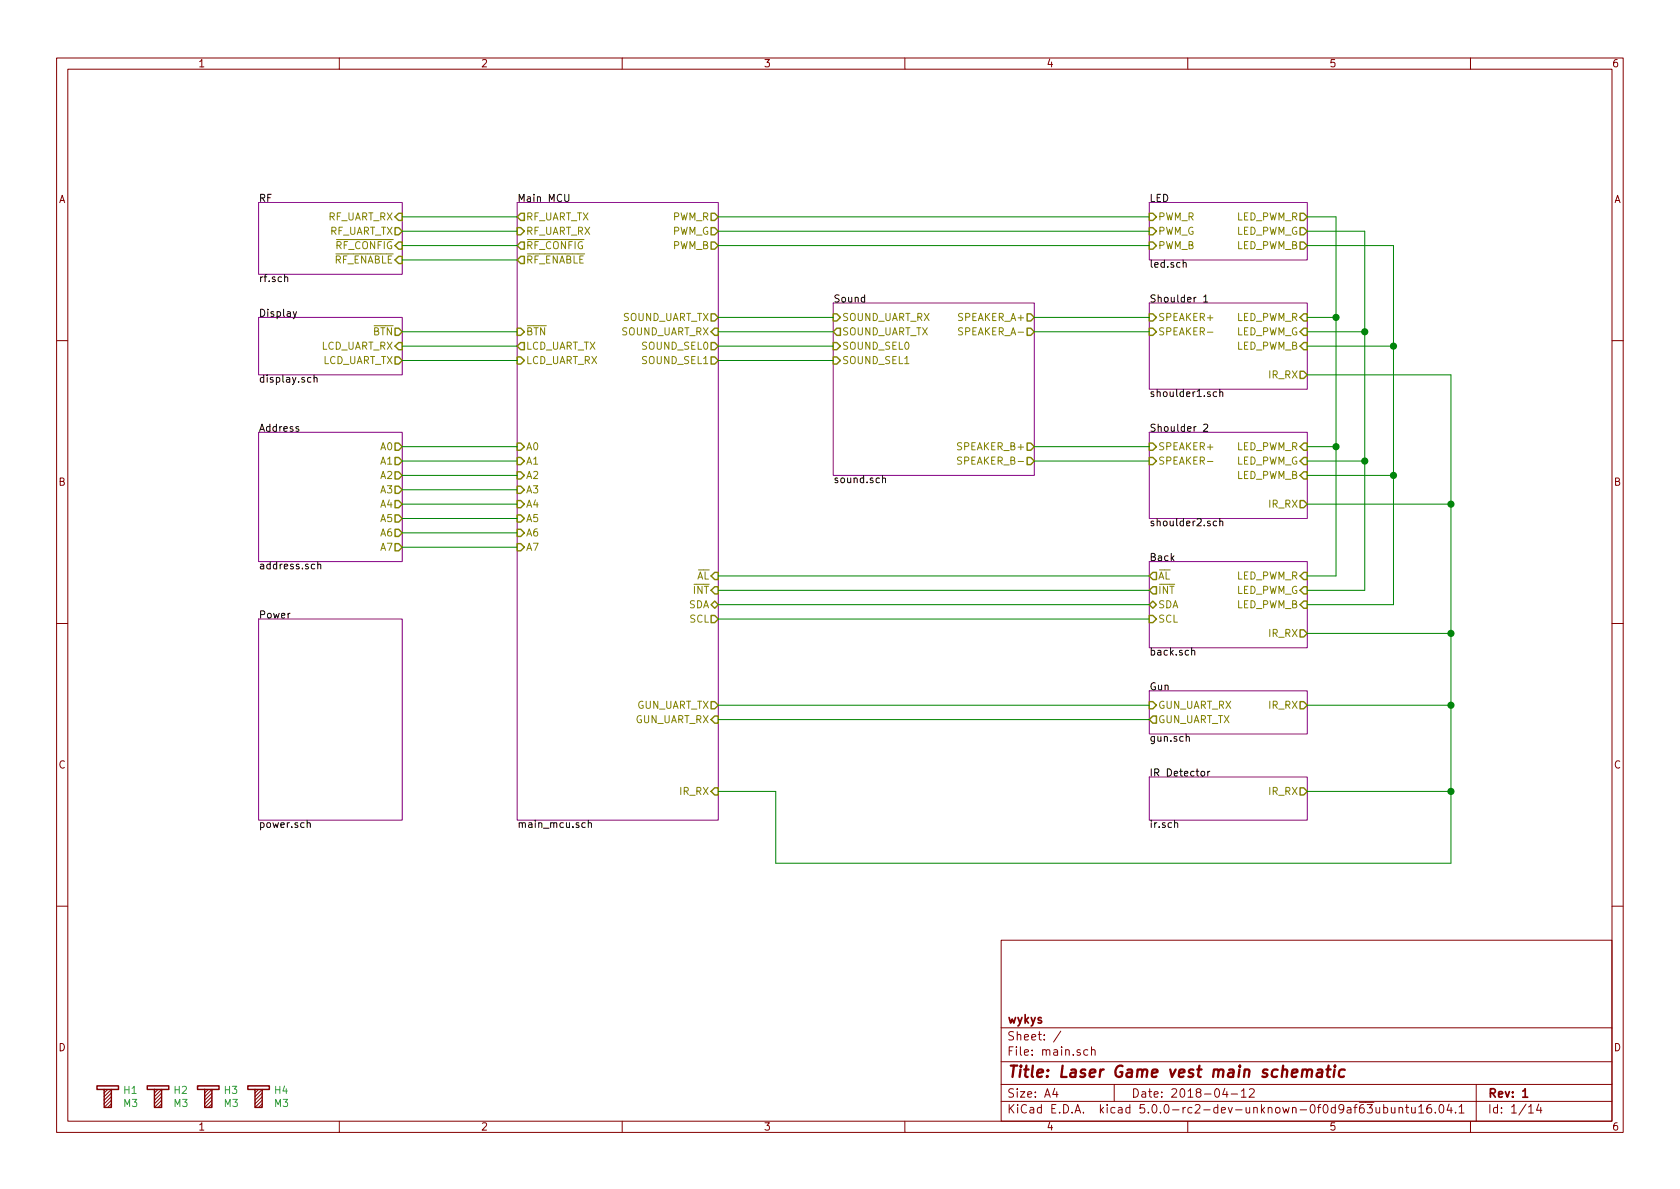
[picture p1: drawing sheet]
<svg xmlns="http://www.w3.org/2000/svg" width="297mm" height="210mm" viewBox="0 0 297 210" stroke-linecap="round" stroke-linejoin="round" font-family="sans-serif">
<g fill="none" stroke="#840000" stroke-width=".18">
<path d="M10 10.3h277v189.9h-277zM12 12.2h273v186.1h-273zM60 10.3v1.9M110 10.3v1.9M160 10.3v1.9M210 10.3v1.9M260 10.3v1.9M10 60.2h2M285 60.2h2M10 110.3h2M285 110.3h2M10 160.2h2"/>
<path d="M177 166.3h108v32h-108zM285 160.2h2M19 192.7l-.6 .6M19.7 194.6l-1.3 1.2M19.7 193.9l-1.3 1.3M19.7 193.3l-1.3 1.3M19.7 192.7l-1.3 1.2M19.7 195.2l-.7 .6M27.9 192.7l-.6 .6M28.6 194.6l-1.3 1.2M28.6 193.9l-1.3 1.3M28.6 193.3l-1.3 1.3"/>
<path d="M28.6 192.7l-1.3 1.2M28.6 195.2l-.7 .6M36.8 192.7l-.6 .6M37.5 194.6l-1.3 1.2M37.5 193.9l-1.3 1.3M37.5 193.3l-1.3 1.3M37.5 192.7l-1.3 1.2M37.5 195.2l-.7 .6M45.7 192.7l-.6 .6M46.4 194.6l-1.3 1.2M46.4 193.9l-1.3 1.3M46.4 193.3l-1.3 1.3"/>
<path d="M46.4 192.7l-1.3 1.2M46.4 195.2l-.7 .6M60 198.3v1.9M110 198.3v1.9M160 198.3v1.9M177 194.8h108M177 191.8h108M177 187.8h108M177 181.8h108M186.5 192.5l-.4 1h1M186.8 193v1M187.6 182.3l-1.3 2"/>
<path d="M192.3 185.7l-.4-.1-.3 .3 .1 .6 .2 .1 .4-.1M193 185.7l.2-.1 .3 .1 .1 .9M193 185.1v1.5M197 191.8v3M210 198.3v1.9M216.6 192.5l-.4 1h.9M216.9 193v1M217.7 193.5h1.1M219.5 193l.4-.5v1.5M219.5 194h.8M220.9 192.7l.2-.2h.4l.2 .2 .1 .3-1 1h1M241.5 194.9h1.4"/>
<path d="M241.7 195.3h.9l-.5 .6 .5 .1v.7l-.2 .1-.7-.1M243.3 195.8v.8a.39 .39 0 0 0 .6 .1M243.9 195.8v1M244.7 195.9l.4-.1 .3 .3-.1 .6-.2 .1-.4-.1M244.7 195.3v1.5M246 195.8v.8a.37 .37 0 0 0 .6 .1M246.6 195.8v1M247.4 196v-.1a.37 .37 0 0 1 .6 .1v.8M247.4 195.8v1M248.5 195.8h.6M248.7 195.3v1.3l.4 .2M249.6 195.8v.9l.4 .1 .2-.1"/>
<path d="M250.2 195.8v1M250.9 195.8l.4-.5v1.5M250.9 196.8h.8M253 195.3a.62 .62 0 0 0-.7 .7v.7l.3 .1 .5-.1v-.5l-.1-.2-.4-.1-.3 .3M253.8 196.7v.1M254.6 195.5l.3-.2a.94 .94 0 0 1 0 1.5 .82 .82 0 0 1-.3-1.3zM256.2 195.2l-.3 1.1h.9M256.6 195.8v1M257.4 196.7v.1M258 195.8l.4-.5v1.5M258 196.8h.9M260 198.3v1.9"/>
<path d="M261 191.8v6.5M270.3 195.8l.4-.5v1.5M270.3 196.8h.8M272.1 195.2l-.4 1.1h.9M272.4 195.8v1"/>
</g>
<path d="M269.2 193l.5-.5v1.5M269.2 194h.9" fill="none" stroke="#840000" stroke-width=".3"/>
<path d="M230.3 189.3a.5 .5 0 0 1 .8 .1l-.1 1M231.1 189.4a.47 .47 0 0 1 .5-.3 .47 .47 0 0 1 .4 .3l-.1 1M233 189.2h.8l-.1 1.2M233.8 189.6l-.7 .1a.4 .4 0 0 0-.3 .3 .4 .4 0 0 0 .2 .4l.7-.1M234.5 189.1h.8M234.9 188.4l-.2 1.8v.1l.4 .1M236 189.1l-.2 1.3M236 188.4v.2M237.8 189.2a.68 .68 0 0 0-1 .3v.8l.2 .1 .6-.1" fill="none" stroke="#840000" stroke-width=".41"/>
<path d="M45.7 35.8h25.4v12.7h-25.4zM91.4 35.8h35.6v109.2h-35.6zM203.2 35.8h27.9v10.2h-27.9zM45.7 56.1h25.4v10.2h-25.4zM147.3 53.6h35.6v30.5h-35.6zM203.2 53.6h27.9v15.2h-27.9zM45.7 76.4h25.4v22.9h-25.4zM203.2 76.4h27.9v15.3h-27.9zM203.2 99.3h27.9v15.2h-27.9zM45.7 109.5h25.4v35.5h-25.4zM203.2 122.2h27.9v7.6h-27.9zM203.2 137.4h27.9v7.6h-27.9z" fill="none" stroke="#840084" stroke-width=".18"/>
<g fill="none" stroke="#000" stroke-width=".18">
<path d="M99.8 34.4v1l.3 .2h.4l.1-.2v-1M50.3 49.1l.2-.1h.3l.1 .8M51.8 55.1l.3 .9M52.4 55.1l-.4 1.2-.2 .1M209.2 46.6l.2-.2 .3 .1v.8M212.8 52.5l.4-.4v1.3M212.8 53.4h.7M52.8 75.5l-.3-.1-.2 .2 .1 .2 .4 .1v.3h-.5M55.5 66.9l.2-.2 .3 .1 .1 .8M55.5 66.3v1.3M212.8 75.1l.5-.1 .2 .4v.2l-.7 .7h.7M215.1 69.3h-.3l-.3 .2 .1 .6h.5"/>
<path d="M215.7 69.4l.1-.1h.4v.8M215.7 68.9v1.2M56.2 99.9l.2-.1h.3v.8M56.2 99.3v1.3M156 84.7l.2-.2 .3 .1 .1 .8M156 84.1v1.3M215.1 92.2l-.3-.1-.3 .3 .1 .5h.5M215.7 92.3l.1-.2 .4 .1v.8M215.7 91.7v1.3M210.7 115.1l.2-.1 .3 .1 .1 .7M210.7 114.6v1.2M209.7 130.4l.2-.2 .3 .1 .1 .8"/>
<path d="M212.4 136.4h.4l.2 .2-.1 .6h-.3l-.2-.1zM213.5 136.4v.8M213.9 136.4l-.4 .2M54.3 145.6l.2-.1h.3l.1 .8M54.3 145.1v1.2M103.5 145.5h-.4l-.2 .2 .1 .6h.5M104 145.6l.2-.1h.3l.1 .8M104 145.1v1.2M207.7 145.6l.1-.1h.4v.8"/>
</g>
<g fill="none" stroke="#848400" stroke-width=".25">
<path d="M69.8 38.3l.7-.6h.6v1.3h-.6zM91.4 38.3l.7-.6h.6v1.3h-.6zM125.7 37.7h.7l.6 .6-.6 .7h-.7zM203.2 37.7h.6l.7 .6-.7 .7h-.6zM229.9 37.7h.6l.6 .6-.6 .7h-.6zM69.8 58h.7l.6 .7-.6 .6h-.7zM69.8 40.3h.7l.6 .6-.6 .6h-.7zM69.8 46l.7-.7h.6v1.3h-.6zM70.5 42.8h.6v1.3h-.6l-.7-.7zM91.4 40.3h.7l.6 .6-.6 .6h-.7zM91.4 46l.7-.7h.6v1.3h-.6zM91.4 58h.7l.6 .7-.6 .6h-.7z"/>
<path d="M92.1 42.8h.6v1.3h-.6l-.7-.7zM125.7 55.5h.7l.6 .6-.6 .7h-.7zM125.7 40.3h.7l.6 .6-.6 .6h-.7zM125.7 42.8h.7l.6 .6-.6 .7h-.7zM126.4 58h.6v1.3h-.6l-.7-.6zM147.3 55.5h.7l.6 .6-.6 .7h-.7zM148 58h.6v1.3h-.6l-.7-.6zM181.6 55.5h.6l.7 .6-.7 .7h-.6zM181.6 58h.6l.7 .7-.7 .6h-.6zM203.2 55.5h.6l.7 .6-.7 .7h-.6zM203.2 58h.6l.7 .7-.7 .6h-.6zM203.2 40.3h.6l.7 .6-.7 .6h-.6z"/>
<path d="M203.2 42.8h.6l.7 .6-.7 .7h-.6zM229.9 58.7l.6-.7h.6v1.3h-.6zM229.9 40.3h.6l.6 .6-.6 .6h-.6zM229.9 42.8h.6l.6 .6-.6 .7h-.6zM230.5 55.5h.6v1.3h-.6l-.6-.7zM69.8 63.1h.7l.6 .6-.6 .7h-.7zM69.8 61.2l.7-.6h.6v1.2h-.6zM69.8 78.4h.7l.6 .6-.6 .6h-.7zM91.4 61.2l.7-.6h.6v1.2h-.6zM91.4 63.1h.7l.6 .6-.6 .7h-.7zM91.4 78.4h.7l.6 .6-.6 .6h-.7zM125.7 60.6h.7l.6 .6-.6 .6h-.7z"/>
<path d="M125.7 63.1h.7l.6 .6-.6 .7h-.7zM147.3 60.6h.7l.6 .6-.6 .6h-.7zM147.3 63.1h.7l.6 .6-.6 .7h-.7zM181.6 78.4h.6l.7 .6-.7 .6h-.6zM203.2 78.4h.6l.7 .6-.7 .6h-.6zM229.9 61.2l.6-.6h.6v1.2h-.6zM229.9 65.7h.6l.6 .6-.6 .6h-.6zM230.5 78.4h.6v1.2h-.6l-.6-.6zM69.8 80.9h.7l.6 .6-.6 .7h-.7zM69.8 83.4h.7l.6 .7-.6 .6h-.7zM69.8 86h.7l.6 .6-.6 .6h-.7zM69.8 88.5h.7l.6 .6-.6 .7h-.7z"/>
<path d="M69.8 91.1h.7l.6 .6-.6 .6h-.7zM69.8 93.6h.7l.6 .6-.6 .7h-.7zM69.8 96.1h.7l.6 .7-.6 .6h-.7zM91.4 80.9h.7l.6 .6-.6 .7h-.7zM91.4 83.4h.7l.6 .7-.6 .6h-.7zM91.4 86h.7l.6 .6-.6 .6h-.7zM91.4 88.5h.7l.6 .6-.6 .7h-.7zM91.4 91.1h.7l.6 .6-.6 .6h-.7zM91.4 93.6h.7l.6 .6-.6 .7h-.7zM91.4 96.1h.7l.6 .7-.6 .6h-.7zM181.6 80.9h.6l.7 .6-.7 .7h-.6zM203.2 80.9h.6l.7 .6-.7 .7h-.6z"/>
<path d="M229.9 81.5l.6-.6h.6v1.3h-.6zM229.9 88.5h.6l.6 .6-.6 .7h-.6zM230.5 83.4h.6v1.3h-.6l-.6-.6zM125.7 106.9l.7-.6 .6 .6-.6 .7zM125.7 108.8h.7l.6 .7-.6 .6h-.7zM126.4 101.2h.6v1.3h-.6l-.7-.7zM126.4 103.8h.6v1.2h-.6l-.7-.6zM203.2 108.8h.6l.7 .7-.7 .6h-.6zM203.2 106.9l.6-.6 .7 .6-.7 .7zM203.8 101.2h.7v1.3h-.7l-.6-.7zM203.8 103.8h.7v1.2h-.7l-.6-.6zM229.9 111.4h.6l.6 .6-.6 .6h-.6z"/>
<path d="M229.9 104.4l.6-.6h.6v1.2h-.6zM230.5 106.3h.6v1.3h-.6l-.6-.7zM230.5 101.2h.6v1.3h-.6l-.6-.7zM125.7 124.1h.7l.6 .6-.6 .6h-.7zM126.4 126.6h.6v1.3h-.6l-.7-.7zM126.4 139.3h.6v1.3h-.6l-.7-.7zM203.2 124.1h.6l.7 .6-.7 .6h-.6zM203.8 126.6h.7v1.3h-.7l-.6-.7zM229.9 124.1h.6l.6 .6-.6 .6h-.6zM229.9 139.3h.6l.6 .6-.6 .7h-.6z"/>
</g>
<path d="M213.5 58.7h1M170 80.9l-.5-.1-.2 .1v.4l.6 .3 .1 .3-.2 .2-.5-.1M213.5 81.6h1" fill="none" stroke="#848400" stroke-width=".18"/>
<g fill="none" stroke="#008400" stroke-width=".18">
<path d="M71.1 38.3h20.3M127 38.3h76.2M231.1 38.3h5.1v63.5h-5.1M71.1 40.9h20.3M71.1 58.7h20.3M71.1 43.4h20.3M71.1 46h20.3M127 56.1h20.3M127 40.9h76.2M127 58.7h20.3M127 43.4h76.2M182.9 56.1h20.3"/>
<path d="M182.9 58.7h20.3M231.1 56.1h5.1M231.1 40.9h10.2v63.5h-10.2M231.1 58.7h10.2M231.1 43.4h15.3v63.5h-15.3M71.1 79h20.3M71.1 61.2h20.3M71.1 63.7h20.3M127 61.2h20.3M127 63.7h20.3M182.9 79h20.3M231.1 79h5.1"/>
<path d="M231.1 61.2h15.3M231.1 66.3h25.4v86.3h-119.3v-12.7h-10.2M71.1 81.5h20.3M71.1 84.1h20.3M71.1 89.1h20.3M71.1 86.6h20.3M71.1 91.7h20.3M71.1 94.2h20.3M71.1 96.8h20.3M182.9 81.5h20.3M231.1 81.5h10.2M231.1 84.1h15.3"/>
<path d="M231.1 89.1h25.4M127 101.8h76.2M127 104.4h76.2M127 106.9h76.2M127 109.5h76.2M231.1 112h25.4M127 124.7h76.2M127 127.2h76.2M231.1 139.9h25.4M231.1 124.7h25.4"/>
</g>
<g fill="#008400" stroke="#008400" stroke-width=".25">
<circle cx="236.2" cy="56.1" r=".51"/>
<circle cx="236.2" cy="79" r=".51"/>
<circle cx="241.3" cy="58.7" r=".51"/>
<circle cx="241.3" cy="81.5" r=".51"/>
<circle cx="246.4" cy="61.2" r=".51"/>
<circle cx="246.4" cy="84.1" r=".51"/>
<circle cx="256.5" cy="124.7" r=".51"/>
<circle cx="256.5" cy="112" r=".51"/>
<circle cx="256.5" cy="89.1" r=".51"/>
<circle cx="256.5" cy="139.9" r=".51"/>
</g>
<path d="M17.1 192h3.9v.7h-1.3v3.1h-1.3v-3.1h-1.3zM18.4 192.7h1.3M26 192h3.8v.7h-1.2v3.1h-1.3v-3.1h-1.3zM27.3 192.7h1.3M34.9 192h3.8v.7h-1.2v3.1h-1.3v-3.1h-1.3zM36.2 192.7h1.3M43.8 192h3.8v.7h-1.2v3.1h-1.3v-3.1h-1.3zM45.1 192.7h1.3" fill="none" stroke="#840000" stroke-width=".25"/>
<text font-size="2.8" fill="#840000" x="178" y="190.5">Title: Laser Game vest main schematic</text>
<g font-size="2.1" fill="#840000">
<text x="178" y="184">Sheet: /</text>
<text x="178" y="181">wykys</text>
<text x="178" y="186.7">File: main.sch</text>
<text x="178" y="196.9">KiCad E.D.A. kicad 5.0.0-rc2-dev-unknown-0f0d9af63ubuntu16.04.1</text>
<text x="178" y="194.1">Size: A4</text>
<text x="200" y="194.1">Date: 2018-04-12</text>
<text x="263" y="194.1">Rev: 1</text>
<text x="263" y="196.9">Id: 1/14</text>
</g>
<g font-size="1.8" fill="#840000">
<text x="35" y="11.9">1</text>
<text x="85" y="11.9">2</text>
<text x="135" y="11.9">3</text>
<text x="185" y="11.9">4</text>
<text x="235" y="11.9">5</text>
<text x="285" y="11.9">6</text>
<text x="10.4" y="35.9">A</text>
<text x="285.4" y="35.9">A</text>
<text x="10.4" y="85.9">B</text>
<text x="285.4" y="85.9">B</text>
<text x="10.4" y="135.9">C</text>
<text x="285.4" y="135.9">C</text>
<text x="10.4" y="185.9">D</text>
<text x="285.4" y="185.9">D</text>
<text x="35" y="199.9">1</text>
<text x="85" y="199.9">2</text>
<text x="135" y="199.9">3</text>
<text x="185" y="199.9">4</text>
<text x="235" y="199.9">5</text>
<text x="285" y="199.9">6</text>
</g>
<g font-size="1.8">
<text x="45.7" y="35.7">RF</text>
<text x="91.4" y="35.7">Main MCU</text>
<text x="203.2" y="35.7">LED</text>
<text x="203.2" y="47.3">led.sch</text>
<text x="45.7" y="49.9">rf.sch</text>
<text x="147.3" y="53.5">Sound</text>
<text x="203.2" y="53.5">Shoulder 1</text>
<text x="45.7" y="56">Display</text>
<text x="45.7" y="67.7">display.sch</text>
<text x="203.2" y="70.2">shoulder1.sch</text>
<text x="45.7" y="76.3">Address</text>
<text x="203.2" y="76.3">Shoulder 2</text>
<text x="147.3" y="85.4">sound.sch</text>
<text x="203.2" y="93.1">shoulder2.sch</text>
<text x="45.7" y="100.7">address.sch</text>
<text x="203.2" y="99.2">Back</text>
<text x="45.7" y="109.4">Power</text>
<text x="203.2" y="115.9">back.sch</text>
<text x="203.2" y="122.1">Gun</text>
<text x="203.2" y="131.2">gun.sch</text>
<text x="203.2" y="137.3">IR Detector</text>
<text x="45.7" y="146.4">power.sch</text>
<text x="91.4" y="146.4">main_mcu.sch</text>
<text x="203.2" y="146.4">ir.sch</text>
</g>
<g font-size="1.8" fill="#848400">
<text x="57.9" y="39">RF_UART_RX</text>
<text x="58.1" y="41.5">RF_UART_TX</text>
<text x="93" y="39">RF_UART_TX</text>
<text x="93" y="41.5">RF_UART_RX</text>
<text x="118.8" y="41.5">PWM_G</text>
<text x="118.9" y="39">PWM_R</text>
<text x="204.7" y="39">PWM_R</text>
<text x="204.7" y="41.5">PWM_G</text>
<text x="218.4" y="41.5">LED_PWM_G</text>
<text x="218.5" y="39">LED_PWM_R</text>
<text x="59" y="46.6">RF_ENABLE</text>
<text x="59.4" y="44.1">RF_CONFIG</text>
<text x="93" y="44.1">RF_CONFIG</text>
<text x="93" y="46.6">RF_ENABLE</text>
<text x="118.9" y="44.1">PWM_B</text>
<text x="204.7" y="44.1">PWM_B</text>
<text x="218.5" y="44.1">LED_PWM_B</text>
<text x="66" y="59.3">BTN</text>
<text x="93" y="59.3">BTN</text>
<text x="109.8" y="59.3">SOUND_UART_RX</text>
<text x="110" y="56.8">SOUND_UART_TX</text>
<text x="148.8" y="59.3">SOUND_UART_TX</text>
<text x="148.8" y="56.8">SOUND_UART_RX</text>
<text x="169.5" y="56.8">SPEAKER_A+</text>
<text x="170" y="59.3">SPEAKER_A-</text>
<text x="204.7" y="56.8">SPEAKER+</text>
<text x="204.7" y="59.3">SPEAKER-</text>
<text x="218.4" y="59.3">LED_PWM_G</text>
<text x="218.5" y="56.8">LED_PWM_R</text>
<text x="56.6" y="61.8">LCD_UART_RX</text>
<text x="56.8" y="64.4">LCD_UART_TX</text>
<text x="93" y="61.8">LCD_UART_TX</text>
<text x="93" y="64.4">LCD_UART_RX</text>
<text x="113.7" y="61.8">SOUND_SEL0</text>
<text x="113.7" y="64.4">SOUND_SEL1</text>
<text x="148.8" y="61.8">SOUND_SEL0</text>
<text x="148.8" y="64.4">SOUND_SEL1</text>
<text x="218.5" y="61.8">LED_PWM_B</text>
<text x="224.4" y="66.9">IR_RX</text>
<text x="67.3" y="79.6">A0</text>
<text x="67.3" y="82.2">A1</text>
<text x="93" y="79.6">A0</text>
<text x="93" y="82.2">A1</text>
<text x="169.5" y="79.6">SPEAKER_B+</text>
<text x="170" y="82.2">SPEAKER_B-</text>
<text x="204.7" y="79.6">SPEAKER+</text>
<text x="204.7" y="82.2">SPEAKER-</text>
<text x="218.4" y="82.2">LED_PWM_G</text>
<text x="218.5" y="79.6">LED_PWM_R</text>
<text x="67.3" y="84.7">A2</text>
<text x="67.3" y="87.2">A3</text>
<text x="67.3" y="89.8">A4</text>
<text x="93" y="84.7">A2</text>
<text x="93" y="87.2">A3</text>
<text x="93" y="89.8">A4</text>
<text x="218.5" y="84.7">LED_PWM_B</text>
<text x="224.4" y="89.8">IR_RX</text>
<text x="67.3" y="92.3">A5</text>
<text x="67.3" y="94.9">A6</text>
<text x="93" y="92.3">A5</text>
<text x="93" y="94.9">A6</text>
<text x="67.3" y="97.4">A7</text>
<text x="93" y="97.4">A7</text>
<text x="121.7" y="107.6">SDA</text>
<text x="122.6" y="105">INT</text>
<text x="123.1" y="102.5">AL</text>
<text x="204.7" y="102.5">AL</text>
<text x="204.7" y="105">INT</text>
<text x="204.7" y="107.6">SDA</text>
<text x="218.4" y="105">LED_PWM_G</text>
<text x="218.5" y="107.6">LED_PWM_B</text>
<text x="218.5" y="102.5">LED_PWM_R</text>
<text x="121.9" y="110.1">SCL</text>
<text x="204.7" y="110.1">SCL</text>
<text x="224.4" y="112.6">IR_RX</text>
<text x="112.4" y="125.3">GUN_UART_TX</text>
<text x="204.7" y="125.3">GUN_UART_RX</text>
<text x="224.4" y="125.3">IR_RX</text>
<text x="112.2" y="127.9">GUN_UART_RX</text>
<text x="204.7" y="127.9">GUN_UART_TX</text>
<text x="120.3" y="140.6">IR_RX</text>
<text x="224.4" y="140.6">IR_RX</text>
</g>
<g font-size="1.8" fill="#008484">
<text x="21.9" y="195.8">M3</text>
<text x="21.9" y="193.4">H1</text>
<text x="30.8" y="195.8">M3</text>
<text x="30.8" y="193.4">H2</text>
<text x="39.7" y="195.8">M3</text>
<text x="39.7" y="193.4">H3</text>
<text x="48.6" y="195.8">M3</text>
<text x="48.6" y="193.4">H4</text>
</g>
</svg>
